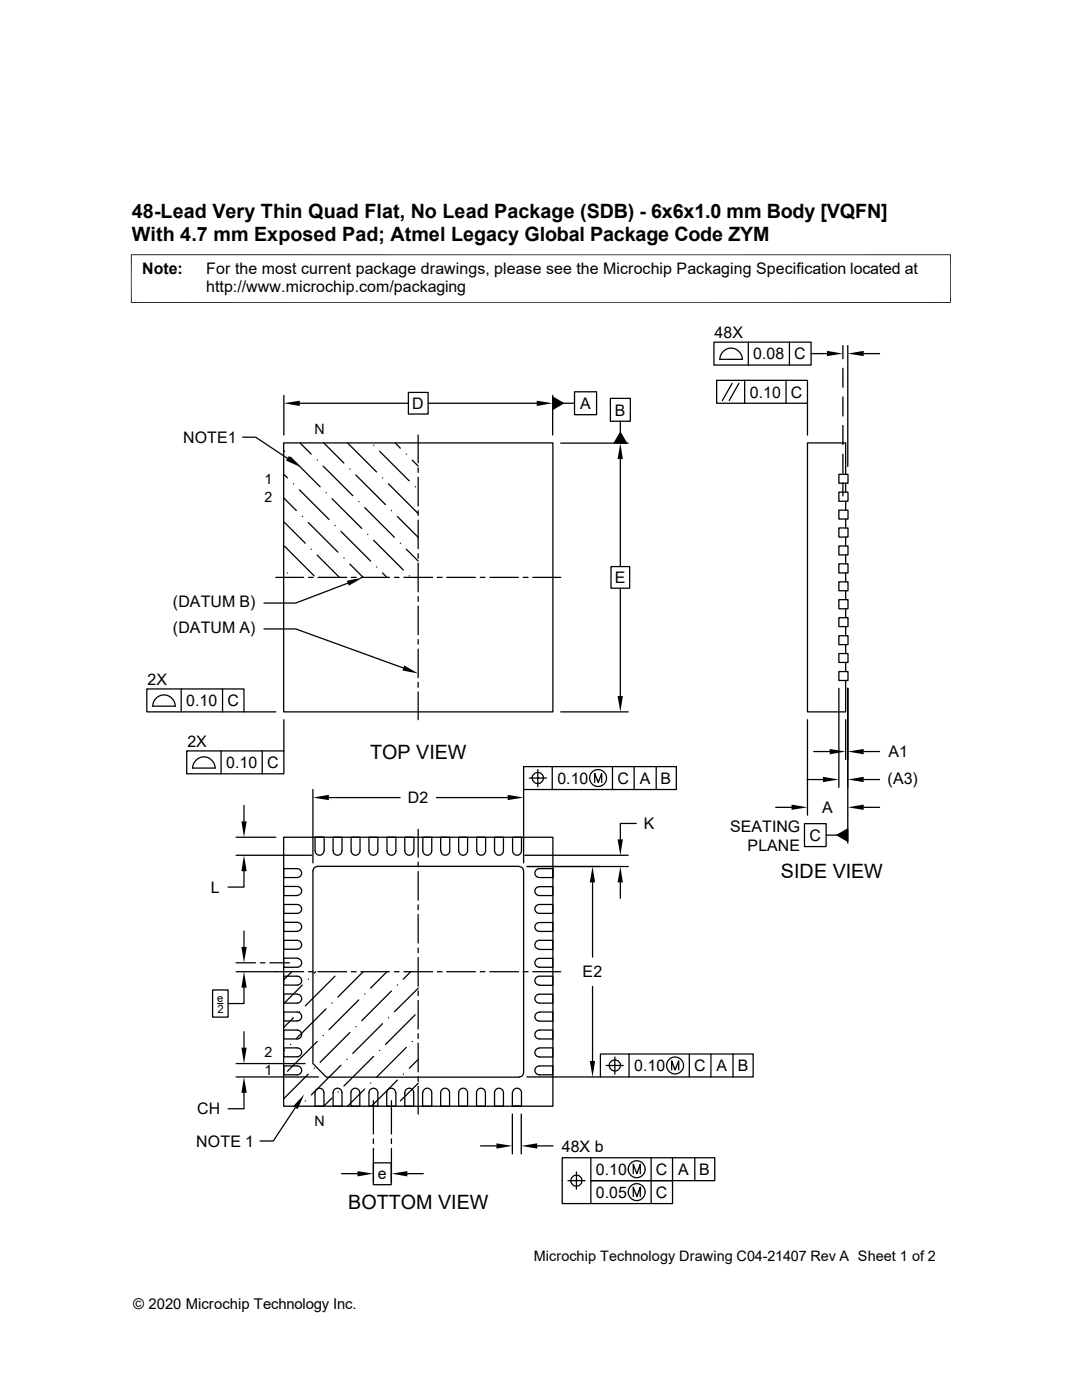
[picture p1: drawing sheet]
<svg xmlns="http://www.w3.org/2000/svg" width="216mm" height="279mm" viewBox="0 0 216 279" stroke-linecap="round" stroke-linejoin="round" font-family="sans-serif">
<g fill="none" stroke="#000" stroke-width=".25">
<path d="M56.6 78.9v7.9M81.5 78.3h3.9v4.3h-3.9zM110.3 79.2l2.1 1.3-2.1 1.2zM110.3 78.9v7.9M114.6 78.2h4.4v4.6h-4.4zM121.8 79.5h4v4.6h-4zM142.5 68.3h19.3v4.6h-19.3zM143 75.9h18.1v4.6h-18.1zM146.1 76.5l-2 3.4M147.4 76.5l-1.9 3.4M148.1 71.7a2.24 2.24 0 0 0-2.2-2.2 2.24 2.24 0 0 0-2.3 2.2h4.6M148.6 75.9v4.6"/>
<path d="M149.3 68.3v4.6M156.8 75.9v4.6M157.5 68.3v4.6M161.8 70.6h3.2M168.2 69v2.6M168.2 73.5v3.8M168.2 79.2v3.8M169.2 69v24.1M172.3 70.6h3.2M48.4 87.2h2.6l6.4 4.3M56.6 88.4h53.7v53.7h-53.7zM56.6 99.4l2.5 2.5"/>
<path d="M56.6 94.6l.8 .8M56.8 90h.1M58 91.2l5.9 6M58.5 96.6h.1M59.7 97.7l6 6M59.8 80.5h21.7M59.9 88.4l2.2 2.2M63.3 91.8h.1M64.5 93l5.9 5.9M64.6 88.4l4 4M65.1 98.3h.1M66.3 99.5l5.9 6"/>
<path d="M69.3 88.4l5.8 5.8M69.8 93.6h.1M71 94.8l5.9 5.9M74.5 88.9h.1M75.7 90l6 6M76.3 95.4h.1M77.5 96.6l5.9 5.9M78.9 88.4l1 1.1M81.1 90.6h.1M82.3 91.8l1.1 1.2M82.8 97.2h.1M83.4 86.8v5.6"/>
<path d="M83.4 93.3v1M83.4 95.3v5.7M85.4 80.5h21.7M111.9 88.4h13.4M112.4 80.5h2.2M123.8 86.3l1.2 2.1h-2.4zM123.8 84.1v2.2M123.8 91.6v21.5M161.1 80.5v6.3M167.4 98.2h1.8v1.8h-1.8zM167.4 94.7h1.8v1.7h-1.8zM168.2 84.9v3.8"/>
<path d="M168.2 90.6v3.8M168.2 96.4v2.6M168.7 94.7v-6.3h-7.6v53.7h7.6v-6.3M168.7 96.4v1.8M55 115.2h5.6M56.6 104.1l4.3 4.3M56.8 109l5.9 5.9M57.4 114.3h.1M60.3 103.1h.1M61.5 104.3l5.9 5.9M61.6 115.2h.9M62.1 109.6h.1"/>
<path d="M63.3 110.8l4.4 4.4M63.5 115.2h5.7M66.8 104.9h.1M68 106l6 6M68.6 111.4h.1M69.4 116.4l-10.4 4h-6.3M69.8 112.6l2.7 2.6M70.1 115.2h1M71.6 100.1h.1M72 115.2h5.7M72.8 101.3l5.9 5.9M73.4 106.6h.1"/>
<path d="M74.5 107.8l6 5.9M75.1 113.2h.1M76.3 114.3l.9 .9M78.1 101.9h.1M78.7 115.2h.9M79.3 103.1l4.1 4.1M79.9 108.4h.1M80.6 115.2h5.7M81.1 109.6l2.3 2.4M81.7 114.9h.1M83.4 101.9v1M83.4 103.8v5.7"/>
<path d="M83.4 110.5v.9M83.4 112.4v5.7M83.4 119v1M87.2 115.2h1M89.2 115.2h5.7M95.8 115.2h1M97.7 115.2h5.8M104.4 115.2h1M106.3 115.2h5.6M121.9 113.1h3.7v4.3h-3.7zM123.8 117.4v21.5M167.4 119.7h1.8v1.8h-1.8z"/>
<path d="M167.4 116.1h1.8v1.8h-1.8zM167.4 112.5h1.8v1.8h-1.8zM167.4 109h1.8v1.7h-1.8zM167.4 105.4h1.8v1.8h-1.8zM167.4 101.8h1.8v1.8h-1.8zM168.7 100v1.8M168.7 103.6v1.8M168.7 107.2v1.8M168.7 110.7v1.8M168.7 114.3v1.8M168.7 117.9v1.8M29.3 137.5h19.4v4.6h-19.4z"/>
<path d="M36.2 137.5v4.6M44.4 137.5v4.6M52.7 125.5h6.3l21.5 7.8M83.4 120.9v5.8M83.4 127.6v1M83.4 129.5v5.8M83.4 136.2v1M83.4 138.1v5.5M167.4 134h1.8v1.8h-1.8zM167.4 130.4h1.8v1.8h-1.8zM167.4 126.9h1.8v1.8h-1.8zM167.4 123.3h1.8v1.8h-1.8z"/>
<path d="M167.4 137.4v19.7M168.7 121.5v1.8M168.7 125.1v1.8M168.7 128.7v1.7M168.7 132.2v1.8M169.2 137.4v30.9M30.4 140.9h4.6M30.5 140.9a2.24 2.24 0 0 1 2.2-2.2 2.24 2.24 0 0 1 2.3 2.2M37.3 149.9h19.3v4.5h-19.3zM38.4 153.3h4.5a2.24 2.24 0 0 0-2.2-2.3 2.24 2.24 0 0 0-2.3 2.3M44.1 149.9v4.5M48.7 142.1h6.3"/>
<path d="M52.3 149.9v4.5M56.6 143.6v6.3M62.4 157.6v14.6M65.6 159.2h14.2M87.1 159.2h14.2M104.5 153h30.5v4.6h-30.5zM104.5 157.6v14.6M105.6 155.3h3.5M106.2 155.3a1.14 1.14 0 0 1 1.1-1.1 1.14 1.14 0 0 1 1.2 1.1M106.2 155.3a1.1 1.1 0 0 0 1.1 1.1 1.1 1.1 0 0 0 1.1-1.1M107.3 153.6v3.4M110.2 153v4.6"/>
<path d="M111.9 142.1h13.4M118.7 156.2v-1.9l.7 1.9 .7-1.9v1.9M122.2 153v4.6M126.5 153v4.6M130.9 153v4.6M161 155.6h3.2M161.1 143.6v19.1M162.4 150h3.2M168.7 143.6v8M172.3 150h3.2M172.3 155.6h3.2M47.1 167.1h7.9"/>
<path d="M47.1 170.7h15.1M48.7 173.9v3.1h-3.2M48.7 160.7v3.2M56.6 167.1h53.7v53.7h-53.7zM56.6 173.4h2.7a.89 .89 0 0 1 .9 .8 .89 .89 0 0 1-.9 .9h-2.7zM59.3 178.7a.89 .89 0 0 0 .9-.9 .89 .89 0 0 0-.9-.9h-2.7v1.8h2.7M62.9 167.1h1.7M63.3 172.9l-.2 .1a.82 .82 0 0 0-.7 .8v38.5l2.7 2.7h38.5M63.3 172.9h40.3M64.6 169.8a.89 .89 0 0 1-.8 .9 .89 .89 0 0 1-.9-.9v-2.7h1.8v2.7M66.5 167.1h1.7v2.7a.89 .89 0 0 1-.8 .9 .89 .89 0 0 1-.9-.9zM70.1 167.1h1.7v2.7a.89 .89 0 0 1-.8 .9 .89 .89 0 0 1-.9-.9z"/>
<path d="M73.6 167.1h1.8v2.7a.89 .89 0 0 1-.9 .9 .89 .89 0 0 1-.9-.9zM77.2 167.1h1.8v2.7a.89 .89 0 0 1-.9 .9 .89 .89 0 0 1-.9-.9zM82.5 169.8a.89 .89 0 0 1-.8 .9 .89 .89 0 0 1-.9-.9v-2.7h1.8v2.7M83.4 165.5v5.6M83.4 172v1M83.4 173.9v5.8M84.4 167.1h1.7v2.7a.89 .89 0 0 1-.8 .9 .89 .89 0 0 1-.9-.9zM87.9 167.1h1.8v2.7a.89 .89 0 0 1-.8 .9 .89 .89 0 0 1-.9-.9zM91.5 167.1h1.8v2.7a.89 .89 0 0 1-.9 .9 .89 .89 0 0 1-.9-.9zM95.1 167.1h1.8v2.7a.89 .89 0 0 1-.9 .9 .89 .89 0 0 1-.9-.9zM98.7 167.1h1.8v2.7a.89 .89 0 0 1-.9 .9 .89 .89 0 0 1-.9-.9zM102.3 167.1h1.8v2.7a.89 .89 0 0 1-.9 .9 .89 .89 0 0 1-.9-.9z"/>
<path d="M103.6 172.9l.2 .1a.82 .82 0 0 1 .7 .8l-.1 40.4a.82 .82 0 0 1-.8 .7M104.7 170.7h20.6M105.2 172.9h20.1M106.9 173.7l.7-.3h2.7v1.7h-2.7a.89 .89 0 0 1-.7-1.4zM106.9 177.3l.7-.3h2.7v1.7h-2.7a.89 .89 0 0 1-.7-1.4zM110.3 173.4v1.7M118.2 176.1v14.9M123.8 176.1v3.2M127 164.3h-3.2v3.2M154.8 161.1h3.1M160.5 164.4h4.3v4.6h-4.3zM164.8 166.7h2.2"/>
<path d="M167 166.7l2.2-1.3v2.5zM172.3 161.1h3.2M42.4 197.6h3.1v5.4h-3.1zM47.1 193.9h13.5M47.1 192.2h3.9M48.7 197.1v3.2h-3.2M48.7 185.8v3.2M51.9 192.2h1M53.8 192.2h3.9M56.6 194.8h2.7a.89 .89 0 0 1 .9 .9 .89 .89 0 0 1-.9 .9h-2.7zM56.6 187.7h2.7a.89 .89 0 0 1 .9 .9 .89 .89 0 0 1-.9 .8h-2.7zM56.6 180.5h2.7a.89 .89 0 0 1 .9 .9 .89 .89 0 0 1-.9 .9h-2.7z"/>
<path d="M58.3 193.9l-1.7 1.6M59.3 198.4h-2.7v1.8h2.7a.89 .89 0 0 0 .9-.9 .89 .89 0 0 0-.9-.9M59.3 191.2h-2.7v1.8h2.7a.89 .89 0 0 0 .9-.8 .89 .89 0 0 0-.9-.9M59.3 185.8a.89 .89 0 0 0 .9-.8 .89 .89 0 0 0-.9-.9h-2.7v1.8h2.7M60.3 196.6l-3.7 3.7M61.5 195.4h.1M61.6 193.9h.9M63 193.9l-.3 .3M63.5 193.9h5.7M66.8 194.8l-5.9 5.9M70.1 193.9h1M71.6 199.6l-5.9 5.9"/>
<path d="M72 193.9h5.7M72.5 193.9l-5.1 5.1M72.8 198.4h.1M77.2 193.9l-3.2 3.3M78.1 197.8l-5.9 5.9M78.7 193.9h.9M79.3 196.6h.1M80.6 193.9h5.7M82 193.9l-1.5 1.5M83.4 180.6v1M83.4 182.5v5.7M83.4 189.2v.9"/>
<path d="M83.4 191.1v5.7M83.4 197.7v1M83.4 199.6v5.8M83.5 197.2l-4.8 4.7M87.2 193.9h1M89.2 193.9h5.7M95.8 193.9h1M97.7 193.9h5.8M104.4 193.9h1M106.3 193.9h5.6M106.9 180.9l.7-.4h2.7v1.8h-2.7a.89 .89 0 0 1-.7-1.4zM106.9 184.5l.7-.4h2.7v1.8h-2.7a.89 .89 0 0 1-.7-1.4z"/>
<path d="M106.9 188l.7-.3h2.7v1.8l-2.7-.1a.89 .89 0 0 1-.7-1.4zM106.9 191.6l.7-.3h2.7v1.7h-2.7a.89 .89 0 0 1-.7-1.4zM106.9 198.8l.7-.4h2.7v1.8h-2.7a.89 .89 0 0 1-.7-1.4zM107.6 196.6a.89 .89 0 0 1-.9-.9 .89 .89 0 0 1 .9-.9h2.7v1.8h-2.7M118.2 196.9v14.9M43.4 200.3h1.1M47.1 214.9h16.4M47.1 212.3h13.8M48.7 218.1v3.2h-3.2M48.7 205.9v3.2M56.6 212.7h2.7a.89 .89 0 0 1 .9 .9 .89 .89 0 0 1-.9 .9h-2.7zM56.6 209.1h2.7a.89 .89 0 0 1 .9 .9 .89 .89 0 0 1-.9 .9h-2.7z"/>
<path d="M56.6 205.6h2.7a.89 .89 0 0 1 .9 .9 .89 .89 0 0 1-.9 .8h-2.7zM56.6 202h2.7a.89 .89 0 0 1 .9 .9 .89 .89 0 0 1-.9 .9h-2.7zM56.6 212.7v1.8M56.8 209.6l-.2 .2M58 208.4h.1M58.5 203.1l-1.9 2M59.7 201.9h.1M60.9 219.7h.1M61.5 214.4l-4.9 4.9M62.7 213.2h.1M63 217.6a.89 .89 0 0 1 1-.4 .89 .89 0 0 1 .6 .9v2.7h-1.7v-2.7zM63.3 207.9l-5.9 5.9"/>
<path d="M64.5 206.7h.1M65.1 201.3l-6 6M66.3 200.2h.1M66.3 219.1l-1.7 1.7M66.6 217.6a.89 .89 0 0 1 1-.4 .89 .89 0 0 1 .6 .9v2.7h-1.7v-2.7zM67.4 217.9h.1M68 212.6l-5.9 5.9M69.2 211.4h.1M69.8 206.1l-5.9 5.9M70.2 217.6a.89 .89 0 0 1 1-.4 .89 .89 0 0 1 .6 .9v2.7h-1.8v-2.7zM71 204.9h.1M72.8 217.3l-3.5 3.5"/>
<path d="M73.8 217.6a.89 .89 0 0 1 1-.4 .89 .89 0 0 1 .6 .9v2.7h-1.8v-2.7zM74 216.2h.1M74.5 219.7v6.6M74.5 210.8l-5.9 5.9M75.7 209.6h.1M76.3 204.3l-5.9 5.9M77.5 203.1h.1M78.1 219.7v6.6M79 218.1a.89 .89 0 0 0-.9-.9 .89 .89 0 0 0-.9 .9v2.7h1.8v-2.7M79.3 215.6l-5.2 5.2M80.5 214.4h.1M80.9 217.6a.89 .89 0 0 1 1-.4 .89 .89 0 0 1 .6 .9v2.7h-1.7v-2.7z"/>
<path d="M81.1 209l-6 6M82.3 207.9h.1M82.8 202.5l-5.9 5.9M83.4 206.3v1M83.4 208.2v5.7M83.4 214.9v.9M83.4 216.8v5.5M83.5 211.4l-1.8 1.8M83.5 216.2l-3.6 3.5M84.3 218.1v2.7h1.8v-2.7a.89 .89 0 0 0-.8-.9 .89 .89 0 0 0-.9 .9M88.1 217.6a.89 .89 0 0 1 1-.4 .89 .89 0 0 1 .6 .9v2.7h-1.8v-2.7zM91.7 217.6a.89 .89 0 0 1 1-.4 .89 .89 0 0 1 .6 .9v2.7h-1.8v-2.7z"/>
<path d="M95.2 217.6a.89 .89 0 0 1 1-.4 .89 .89 0 0 1 .7 .9v2.7h-1.8v-2.7zM98.8 217.6a.89 .89 0 0 1 1-.4 .89 .89 0 0 1 .7 .9v2.7h-1.8v-2.7zM102.2 218.1v2.7h1.9v-2.7a.89 .89 0 0 0-.9-.9 .89 .89 0 0 0-.9 .9M105.2 214.9h14.6M106.9 213.1l.7-.4h2.7v1.8h-2.7a.89 .89 0 0 1-.7-1.4zM107.1 205.7l.5-.1h2.7v1.7h-2.7a.89 .89 0 0 1-.8-.6 .89 .89 0 0 1 .3-1zM107.6 202h2.7v1.8h-2.7a.89 .89 0 0 1-.9-.9 .89 .89 0 0 1 .9-.9M107.6 209.1h2.7v1.8h-2.7a.89 .89 0 0 1-.9-.8 .89 .89 0 0 1 .9-.9M119.8 210.4h30.5v4.5h-30.5zM120.9 212.6h3.5M121.5 212.6a1.14 1.14 0 0 1 1.2-1.1 1.14 1.14 0 0 1 1.1 1.1M121.6 212.6a1.1 1.1 0 0 0 1.1 1.1 1.1 1.1 0 0 0 1.1-1.1"/>
<path d="M122.7 210.9v3.5M125.5 210.4v4.5M134 213.5v-1.8l.7 1.8 .7-1.8v1.8M137.5 210.4v4.5M141.9 210.4v4.5M146.3 210.4v4.5M58.9 221.1l-4.4 6.6h-2.6M68.2 234.2h3.1M74.5 232.1h3.6v4.3h-3.6zM74.5 227.3v.9M74.5 229.2v6.6M78.1 227.3v.9"/>
<path d="M78.1 229.2v6.6M81.3 234.2h3.2M95.9 228.7h3.2M102.2 222.3v8M102.3 220.8h1.8M104 222.3v8M107.2 228.7h3.2M113.3 235.6h3.5M115 233.9v3.4M117.9 231.1v4.5h16.3v4.6h-22v-9.1h30.4v4.5h-24.7v4.6M126.4 234.2v-1.8l.7 1.8 .7-1.8v1.8M126.4 238.8v-1.9l.7 1.9 .7-1.9v1.9"/>
<path d="M129.9 231.1v9.1M134.2 231.1v4.5M138.6 231.1v4.5"/>
<circle cx="119.3" cy="155.3" r="1.69"/>
<circle cx="134.7" cy="212.6" r="1.69"/>
<circle cx="115" cy="235.6" r="1.11"/>
<circle cx="127" cy="237.9" r="1.69"/>
<circle cx="127" cy="233.3" r="1.69"/>
</g>
<g fill="#000">
<path d="M56.6 80.5l3.2-.5v1zM107.1 80l3.2 .5-3.2 .5zM165 70l3.2 .6-3.2 .5zM169.2 70.6l3.1-.6v1.1zM57.6 91l2.4 2.2-2.9-1.3zM110.3 79.2l2.1 1.3-2.1 1.2zM123.8 88.4l.5 3.2h-1.1zM123.8 86.3l1.2 2.1h-2.4zM69.2 115.9l3.2-.6-2.8 1.6zM80.6 132.8l2.8 1.6-3.1-.6zM123.2 138.9h1.1l-.5 3.2zM62.4 159.2l3.2-.6v1.1z"/>
<path d="M101.3 158.6l3.2 .6-3.2 .5zM164.2 155l3.2 .6-3.2 .5zM165.6 149.5l3.1 .5-3.1 .5zM169.2 150l3.1-.5v1zM169.2 155.6l3.1-.6v1.1zM48.2 163.9h1l-.5 3.2zM48.7 170.7l.5 3.2h-1zM118.2 172.9l.5 3.2h-1zM123.8 172.9l.5 3.2h-1.1zM123.2 167.5h1.1l-.5 3.2zM157.9 160.6l3.2 .5-3.2 .5zM167 166.7l2.2-1.3v2.5z"/>
<path d="M169.2 161.1l3.1-.5v1zM48.2 189h1l-.5 3.2zM48.7 193.9l.5 3.2h-1zM48.2 209.1h1l-.5 3.2zM48.7 214.9l.5 3.2h-1zM117.7 211.8h1l-.5 3.1zM60.7 218.4l-1.3 3-.9-.6zM71.3 233.7l3.2 .5-3.2 .6zM78.1 234.2l3.2-.5v1.1zM99.1 228.2l3.1 .5-3.1 .5zM104 228.7l3.2-.5v1z"/>
</g>
<path d="M26.1 50.8h163.6M26.2 50.8v9.7M189.7 50.8v9.7M26.1 60.4h163.6" fill="none" stroke="#000" stroke-width=".2"/>
<g font-size="3.9">
<text x="26.3" y="43.5">48-Lead Very Thin Quad Flat, No Lead Package (SDB) - 6x6x1.0 mm Body [VQFN]</text>
<text x="26.3" y="48">With 4.7 mm Exposed Pad; Atmel Legacy Global Package Code ZYM</text>
<text x="73.8" y="151.4">TOP VIEW</text>
<text x="155.8" y="175.2">SIDE VIEW</text>
<text x="69.5" y="241.2">BOTTOM VIEW</text>
</g>
<g font-size="3.2">
<text x="28.4" y="54.6">Note:</text>
<text x="41.1" y="54.6">For the most current package drawings, please see the Microchip Packaging Specification located at</text>
<text x="41.1" y="58.3">http://www.microchip.com/packaging</text>
<text x="142.6" y="67.5">48X</text>
<text x="150.3" y="71.7">0.08</text>
<text x="158.5" y="71.7">C</text>
<text x="82.3" y="81.6">D</text>
<text x="115.8" y="81.6">A</text>
<text x="122.7" y="82.9">B</text>
<text x="149.6" y="79.3">0.10</text>
<text x="157.8" y="79.3">C</text>
<text x="36.6" y="88.4">NOTE1</text>
<text x="122.7" y="116.4">E</text>
<text x="34.5" y="121.2">(DATUM B)</text>
<text x="34.5" y="126.3">(DATUM A)</text>
<text x="29.5" y="136.7">2X</text>
<text x="37.2" y="140.9">0.10</text>
<text x="45.4" y="140.9">C</text>
<text x="37.4" y="149.1">2X</text>
<text x="45.1" y="153.3">0.10</text>
<text x="53.3" y="153.3">C</text>
<text x="177.3" y="151.1">A1</text>
<text x="81.4" y="160.3">D2</text>
<text x="111.2" y="156.4">0.10</text>
<text x="123.2" y="156.4">C</text>
<text x="127.7" y="156.4">A</text>
<text x="131.8" y="156.4">B</text>
<text x="177.1" y="156.4">(A3)</text>
<text x="128.5" y="165.5">K</text>
<text x="145.7" y="166">SEATING</text>
<text x="161.5" y="167.8">C</text>
<text x="164.1" y="162.3">A</text>
<text x="149.2" y="169.8">PLANE</text>
<text x="42.1" y="178.2">L</text>
<text x="116.2" y="195.1">E2</text>
<text x="126.5" y="213.8">0.10</text>
<text x="138.5" y="213.8">C</text>
<text x="143" y="213.8">A</text>
<text x="147.2" y="213.8">B</text>
<text x="39.4" y="222.4">CH</text>
<text x="39.2" y="228.8">NOTE 1</text>
<text x="112.1" y="229.8">48X b</text>
<text x="75.4" y="235.4">e</text>
<text x="118.9" y="234.5">0.10</text>
<text x="118.9" y="239.1">0.05</text>
<text x="130.9" y="234.5">C</text>
<text x="130.9" y="239.1">C</text>
<text x="135.3" y="234.5">A</text>
<text x="139.5" y="234.5">B</text>
</g>
<text font-size="3" x="26.6" y="261.3">© 2020 Microchip Technology Inc.</text>
<text font-size="2.9" x="106.5" y="251.6">Microchip Technology Drawing C04-21407 Rev A Sheet 1 of 2</text>
<g font-size="2.8">
<text x="62.7" y="86.5">N</text>
<text x="52.8" y="96.6">1</text>
<text x="52.8" y="100.2">2</text>
<text x="52.8" y="214.6">1</text>
<text x="52.8" y="211">2</text>
<text x="62.7" y="224.7">N</text>
</g>
<g font-size="2.2">
<text x="43.3" y="200">e</text>
<text x="43.4" y="202.1">2</text>
</g>
</svg>
